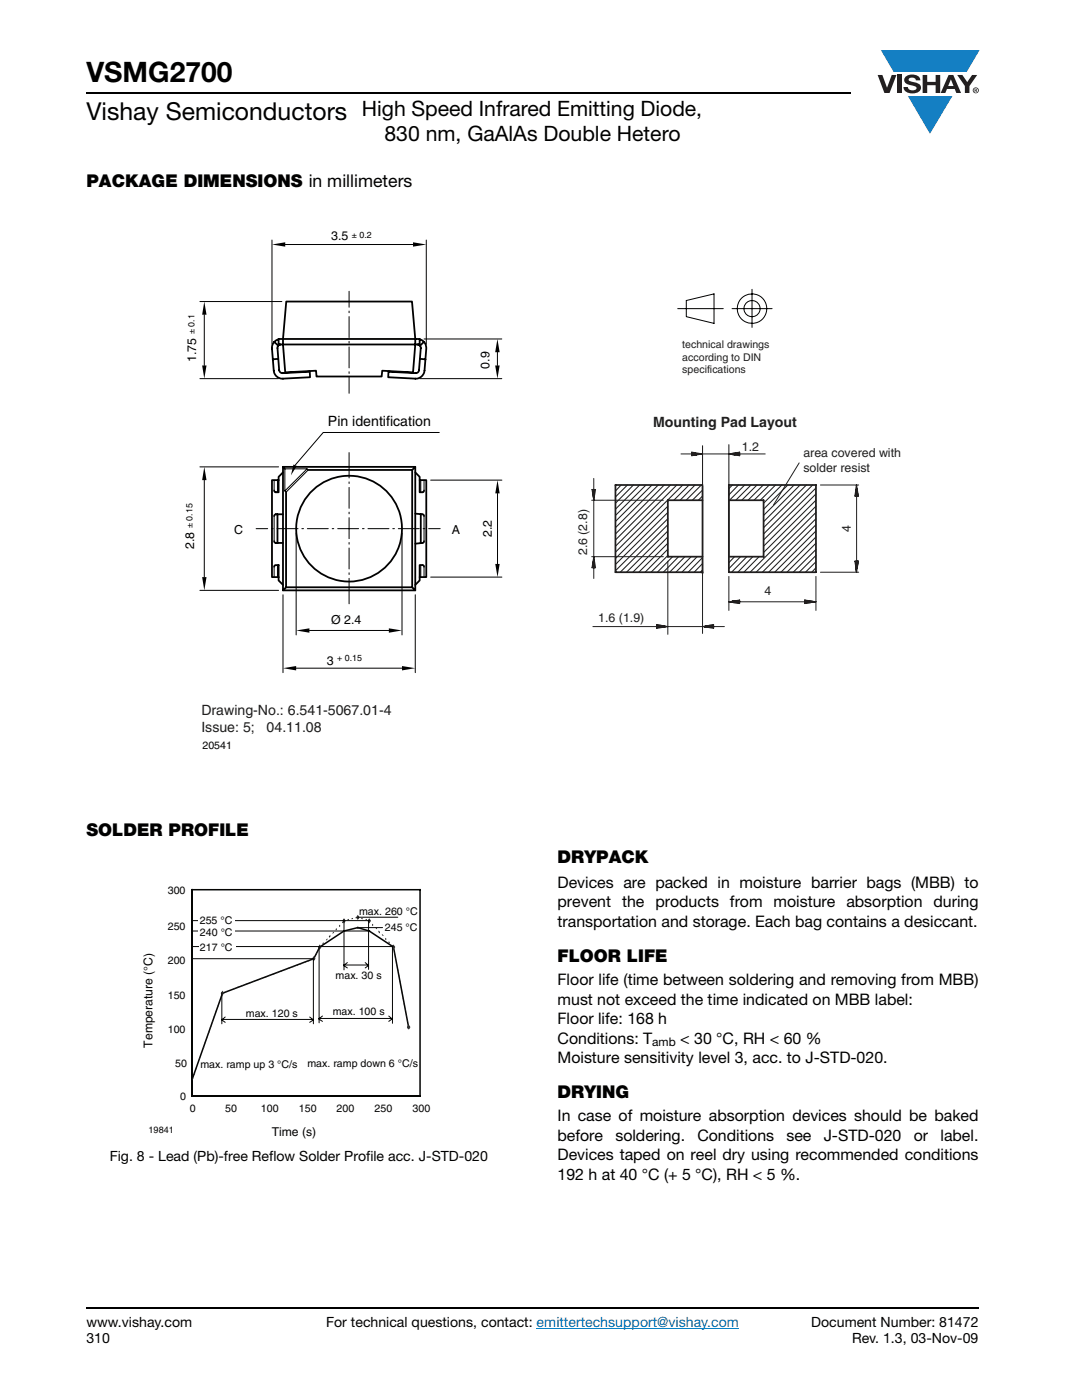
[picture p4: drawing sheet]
<svg xmlns="http://www.w3.org/2000/svg" width="216mm" height="279mm" viewBox="0 0 216 279" stroke-linecap="round" stroke-linejoin="round" font-family="sans-serif">
<g fill="#147fc3">
<path d="M175.8 10h19.7l-2.6 4.4h-3.8h-10.8z"/>
<path d="M181.2 19.2h8.8l-4.4 7.5z"/>
</g>
<g fill="#231f20">
<path d="M175.1 15h1l.9 2.5 .9-2.5h1l-1.4 3.6h-1z"/>
<path d="M179 15h.9v3.6h-.9z"/>
<path d="M180.8 15.3a2.1 2.1 0 0 1 2.7 .3l.1 .4h-.8a.79 .79 0 0 0-.7-.5 .79 .79 0 0 0-.8 .4l.2 .3 1 .2a1.08 1.08 0 0 1 1.3 1.1 1.08 1.08 0 0 1-1.1 1.1 1.73 1.73 0 0 1-2.4-1.2h.9a.96 .96 0 0 0 .8 .6 .96 .96 0 0 0 .9-.4 1.31 1.31 0 0 0-1.2-.6 1.03 1.03 0 0 1-1.1-.6 1.03 1.03 0 0 1 .2-1.1z"/>
<path d="M184.1 15h.9v1.3h1.7v-1.3h.9v3.6h-.9v-1.6h-1.7v1.6h-.9z"/>
<path d="M191 15h1l1 1.4 1-1.4h1l-1.6 2.2v1.4h-.9v-1.4z"/>
<path d="M189.7 15.8l.6 1.4h-1.1zM189.3 15l-1.6 3.6h.9l.4-.8h1.5l.3 .8h1l-1.6-3.6z"/>
<path d="M194.2 18a.5 .5 0 0 1 1 0 .5 .5 0 0 1-1 0zM194.1 18a.6 .6 0 0 0 1.2 0 .6 .6 0 0 0-1.2 0z"/>
<path d="M194.6 17.8h.2v.2h-.2zM194.5 17.7v.7h.1v-.3l.4 .3-.2-.3 .2-.2-.1-.2z"/>
</g>
<path d="M107.1 265.1h40.3" fill="none" stroke="#007ec4" stroke-width=".2"/>
<path d="M17.3 18.6h152.5M17.3 261h178" fill="none" stroke="#000" stroke-width=".36"/>
<path d="M36.3 45.3h143.5v104.6h-143.5z" fill="#fff"/>
<g fill="none" stroke="#211e1e" stroke-width=".21">
<path d="M123.9 96.8l-1.1 1.2M125.2 96.8l-2.4 2.4M126.4 96.8l-3.6 3.6M127.6 96.8l-4.8 4.8M128.9 96.8l-6.1 6.1M130.1 96.8l-7.3 7.3M131.3 96.8l-8.5 8.5M132.5 96.8l-9.7 9.8M133.8 96.8l-11 11M135 96.8l-12.2 12.2M136.2 96.8l-13.4 13.4M137.5 96.8l-3 3"/>
<path d="M138 90.2l2.2 .4-2.2 .4zM138 90.7h1.8M138 90.8h1M138 90.4h.8M138 90.5h1.7M138.7 96.8l-3 3M139.9 96.8l-3 3M140.2 89v10.2M140.2 99.8v11.3M140.2 99l-.9 .8M140.2 97.8l-2 2M145.4 88.7v10.3"/>
<path d="M145.4 99.8v11.3M145.4 90.6l2.2-.4v.8zM146.2 96.8l-.8 .7M147.3 96.8l-1.9 2M147.6 90.7h-1.8l1.8 .1M147.6 90.4l-1.6 .1h1.6M148.6 96.8l-3 3M149.9 96.8l-3.1 3M151.1 96.8l-3.1 3M152.3 96.8l-3 3M153.5 96.8l-3 3M154.8 96.8l-3.1 3"/>
<path d="M156 96.8l-3.6 3.6M157.2 96.8l-4.8 4.8M158.5 96.8l-6.1 6.1M159.6 96.8l-7.2 7.3M160.9 96.8l-8.5 8.5M162.2 96.8l-9.8 9.8M162.8 99.8l-10.4 10.5M162.8 98.6l-10.4 10.4M162.8 97.4l-10.4 10.4M133.3 101l-10.5 10.5M133.3 102.3l-10.5 10.3M133.3 103.5l-10.5 10.4"/>
<path d="M133.3 104.7l-9.5 9.5M133.3 106l-8.3 8.2M133.3 107.2l-7 7M133.3 108.4l-5.8 5.8M133.3 109.6l-4.6 4.6M133.3 110.9l-3.4 3.3M134.2 111.1l-3 3.1M135.4 111.1l-3 3.1M136.7 111.1l-3.1 3.1M137.9 111.1l-3 3.1M139.1 111.1l-3 3.1M140.2 111.3l-2.9 2.9"/>
<path d="M140.2 112.5l-1.7 1.7M140.2 113.7l-.4 .5M146.6 111.1l-1.2 1.2M147.8 111.1l-2.4 2.4M149 111.1l-3 3.1M150.2 111.1l-3 3.1M151.5 111.1l-3.1 3.1M162.8 101l-13.1 13.2M162.8 102.3l-11.9 11.9M162.8 103.5l-10.7 10.7M162.8 104.7l-9.4 9.5M162.8 106l-8.2 8.2"/>
<path d="M162.8 107.2l-7 7M162.8 108.4l-5.8 5.8M162.8 109.7l-4.5 4.5M162.8 110.9l-3.3 3.3M162.8 112.1l-2.1 2.1M162.8 113.3l-.8 .9"/>
</g>
<path d="M140.2 99.8h-6.9v11.3h6.9M140.2 96.8h-17.4v17.4h17.4M140.2 97v17.4M145.4 99.8h7v11.3h-7M145.4 96.8h17.4v17.4h-17.4z" fill="none" stroke="#211e1e" stroke-width=".35"/>
<g fill="none" stroke="#211e1e" stroke-width=".2">
<path d="M118.1 99.8h14.3M118.1 97.7h.7l-.3 2.1zM118.4 97.7l.1 2.1M118.5 95.5v20M118.6 97.7v1.3M135.9 90.6h2.1M140.2 90.6h5.2M147.6 90.6h5.1M159.5 92.4l-5.2 8.4M163.7 96.8h7.6M170.7 97.7v1.3M170.9 96.8l.4 2.2h-.7z"/>
<path d="M170.9 96.8v2.2M170.9 99v13M171 97.6v1.4M171.2 98.5v.5M118.1 111.1h14.3M118.4 112v1.3M118.5 111.1l.3 2.2h-.7zM118.6 112v1.3M133.3 112v14.6M140.2 112v14.4M145.4 115v6.8M147.6 119.9l-1.5 .1h1.5"/>
<path d="M160.6 119.9h.7M160.6 120h1.5M160.6 119.7l2.2 .4-2.2 .4zM162.8 115v6.8M163.7 114.2h7.6M170.6 112h.7l-.4 2.2zM170.7 112l.2 2.1v-2.1M171 112v1.4l.2-1.4M118.3 125h12.7M131 124.6l2.3 .4-2.3 .4zM131 125.1h1.9M131 125.2h1.1"/>
<path d="M131 124.8h.9M131 124.9h1.7M133.3 125h6.9M140.2 125l2.2-.4v.8zM142.4 125h2.1M142.4 125.1h-1.9l1.9 .1M142.4 124.8l-1.7 .1h1.7M145.4 120.1l2.2-.4v.8zM147.6 120.1h13M147.6 120.2h-2l2 .1M160.6 120.2h2M160.6 120.3h1.1"/>
</g>
<g fill="none" stroke="#000" stroke-width=".2">
<path d="M54.3 47.9v20.8M56.9 48.8h25.5M69.7 58.1v3.2M85.1 47.9v20.8M136.9 60l5.6-1.3v5.8l-5.6-1.3zM150.1 57.7v7.6M39.9 75.6h15.7M39.9 60.2h16.3M40.8 62.8v10.1M69.7 62.1v.3M69.7 63.2v4.2M69.7 68.1v.4"/>
<path d="M69.7 69.2v4.2M69.7 74.2v.3M69.7 75.3v3.2M83.7 75.6h16.4M84.6 67.6h15.5M99.3 70.3v2.6M135.2 61.6h9.1M146.1 61.6h8M39.9 93.2h15.7M40.8 95.8v19.4M54.7 95.8v2.1M55.4 95.8v2.4"/>
<path d="M61.3 93.6h-4.5v4.4l4.5-4.4 .2 .2-4.4 4.4-.3-.2M69.7 90.3v5.1M69.7 96.2v.3M69.7 97.3v4.1M84 95.8v2.4M84.6 95.8v2.1M85.9 95.8h14.2M87.6 86.3h-23.1l-5.6 6.5M99.3 98.5v14M39.9 117.8h15.7M51.1 105.5h2.3M54.2 105.5h.3"/>
<path d="M54.7 103v5M54.7 113.1v2.1M55.3 105.5h4.2M55.4 112.8v2.4M56.5 118.7v15.5M59.1 106.4v20.3M60.2 105.5h.4M61.3 105.5h4.2M66.3 105.5h.3M67.4 105.5h4.2M69.7 102.2v.3M69.7 103.3v4.2"/>
<path d="M69.7 108.3v.3M69.7 109.4v4.2M69.7 114.3v.4M69.7 115.4v5.1M72.3 105.5h.4M73.4 105.5h4.2M78.4 105.5h.3M79.5 105.5h4.2M80.2 106.4v20.3M82.9 118.7v15.5M84 112.8v2.4M84.4 105.5h.4"/>
<path d="M84.6 103v5M84.6 113.1v2.1M85.5 105.5h2.3M85.9 115.2h14.2M59.1 133.3h21.1M61.7 125.8h15.9"/>
<circle cx="150.1" cy="61.6" r="2.94"/>
<circle cx="150.1" cy="61.6" r="1.62"/>
</g>
<g fill="#000">
<path d="M54.3 48.8l2.6-.4v.8zM82.4 48.4l2.7 .4-2.7 .4zM40.3 72.9h.9l-.4 2.7zM40.8 60.2l.4 2.6h-.9zM98.8 72.9h.9l-.4 2.7zM99.3 67.6l.4 2.7h-.9zM40.8 93.2l.4 2.6h-.9zM58.6 92.7l.6 .3-1.1 1.9zM99.3 95.8l.4 2.7h-.9zM40.3 115.2h.9l-.4 2.6zM98.8 112.5h.9l-.4 2.7zM56.5 133.3l2.6-.4v.9z"/>
<path d="M59.1 125.8l2.6-.4v.9zM77.6 125.4l2.6 .4-2.6 .5zM80.2 132.9l2.7 .4-2.7 .5z"/>
</g>
<g fill="none" stroke="#000" stroke-width=".36">
<path d="M54.7 68.2l.8 .8M55.5 71.6l-1.1 .1M55.6 67.6h28.1v1.1h-28.1zM55.6 67.7l-.9 .6-.4 .9 .3 4.8a1.74 1.74 0 0 0 1.9 1.6l5.4-.3-.1-1.1-5.4 .3a.67 .67 0 0 1-.7-.6l-.3-4.4a.65 .65 0 0 1 .6-.8M57.1 60.2h25.1l.7 7.4-.5 6.7-6.1-.3-.1 1.1h-13l-.1-1.1-6.2 .3-.4-6.7zM83.7 67.7a1.77 1.77 0 0 1 1.4 1.9l-.4 4.4a1.76 1.76 0 0 1-1.8 1.6l-5.4-.3v-1.1l5.4 .3 .6-.3 .1-.3 .4-4.4-.2-.5-.5-.3M83.8 71.6l1.1 .1M84.6 68.2l-.8 .8M55.6 95.8h-1.3v19.4h1.3M56.5 93.2h26.4v24.6h-26.4zM56.5 94.3l-.9 .9v3h-.7l-.2-.3M56.5 93.2l.3 .4"/>
<path d="M61.5 93.8h20.7v23.4h-25.1v-19M82.9 94.3l.8 .9v3h.7l.2-.3M82.9 93.2l-.7 .6M83.7 95.8h1.4v19.4h-1.4M54.7 113.1a.68 .68 0 0 1 .9-.3v3l.9 .9M54.7 108l.2 .3 1.6 .1M55.4 102.6v5.8M56.5 102.6h-1.4l-.4 .4M57.1 117.2l-.6 .6M82.2 117.2l.7 .6M82.9 102.5l1.4 .1 .3 .4M84 102.6v5.8"/>
<path d="M84.6 113.1l-.2-.3h-.7v3l-.8 .9M84.6 108l-.2 .3-1.5 .2"/>
<circle cx="69.7" cy="105.5" r="10.6"/>
</g>
<path d="M28.3 176.5h57.6v50.7h-57.6z" fill="#fff"/>
<path d="M38.4 198.2h45.4M38.4 191.3h45.4M38.4 184.4h45.4M38.4 205h45.4" fill="none" stroke="#fff" stroke-width=".2"/>
<path d="M38.4 177.6h45.4" fill="none" stroke="#fff" stroke-width=".3"/>
<path d="M38.4 177.6h45.4v41.2h-45.4zM81.5 205l-3-16-4.8-3.2-2.3-.7-2.8 .7-4.8 3.2-1.2 2.3-18.2 6.9-6 17.2" fill="none" stroke="#040503" stroke-width=".3"/>
<g fill="#123217">
<path d="M38.4 215.2h.2l-.2 .4h-.1z" fill-rule="evenodd"/>
<path d="M38.8 214.2h.2l-.2 .3h-.2z" fill-rule="evenodd"/>
<path d="M39.1 213.1h.1v.3h-.2z" fill-rule="evenodd"/>
<path d="M39.8 211h.2l-.2 .4h-.1z" fill-rule="evenodd"/>
<path d="M40.6 209h.2l-.2 .3h-.2z" fill-rule="evenodd"/>
<path d="M40.9 207.9h.1l-.1 .4h-.1z" fill-rule="evenodd"/>
<path d="M41.3 206.8h.1l-.1 .4h-.1z" fill-rule="evenodd"/>
<path d="M41.6 205.9h.2l-.1 .3h-.2z" fill-rule="evenodd"/>
<path d="M42 204.8h.2l-.1 .3h-.3z" fill-rule="evenodd"/>
<path d="M42.4 203.7h.1l-.1 .4h-.1z" fill-rule="evenodd"/>
<path d="M42.7 202.7h.2l-.2 .4h-.1z" fill-rule="evenodd"/>
<path d="M43.1 201.7h.1l-.1 .3h-.1z" fill-rule="evenodd"/>
<path d="M43.5 200.6h.2l-.2 .3h-.2z" fill-rule="evenodd"/>
<path d="M43.8 199.6h.1l-.1 .4h-.1z" fill-rule="evenodd"/>
<path d="M44.1 198.5h.2l-.1 .4h-.1z" fill-rule="evenodd"/>
<path d="M44.3 198.1l.2-.1 .1 .2-.3 .1z" fill-rule="evenodd"/>
<path d="M45.1 197.8l.2-.1v.2l-.2 .1z" fill-rule="evenodd"/>
<path d="M46.6 197.2l.3-.1 .1 .2-.3 .1z" fill-rule="evenodd"/>
<path d="M47.4 197l.2-.1 .1 .2h-.3z" fill-rule="evenodd"/>
<path d="M48.2 196.7l.2-.1 .1 .2-.3 .1z" fill-rule="evenodd"/>
<path d="M49 196.4l.2-.1 .1 .2-.3 .1z" fill-rule="evenodd"/>
<path d="M49.7 196.1l.3-.1v.2l-.2 .1z" fill-rule="evenodd"/>
<path d="M50.5 195.8l.3-.1v.2l-.2 .1z" fill-rule="evenodd"/>
<path d="M51.3 195.5l.2-.1 .1 .2-.2 .1z" fill-rule="evenodd"/>
<path d="M52.1 195.2l.2-.1 .1 .2-.3 .1z" fill-rule="evenodd"/>
<path d="M52.9 194.9l.2-.1 .1 .2-.3 .1z" fill-rule="evenodd"/>
<path d="M53.6 194.6l.3-.1v.2l-.2 .1z" fill-rule="evenodd"/>
<path d="M54.4 194.3l.3-.1v.2l-.2 .1z" fill-rule="evenodd"/>
<path d="M55.2 194l.3-.1v.2l-.2 .1z" fill-rule="evenodd"/>
<path d="M55.9 193.8l.3-.1 .1 .2h-.3z" fill-rule="evenodd"/>
<path d="M56.8 193.5l.2-.1 .1 .2-.3 .1z" fill-rule="evenodd"/>
<path d="M57.5 193.2l.3-.1v.2l-.2 .1z" fill-rule="evenodd"/>
<path d="M58.3 192.9l.3-.1v.2l-.2 .1z" fill-rule="evenodd"/>
<path d="M59.1 192.6l.3-.1v.2l-.2 .1z" fill-rule="evenodd"/>
<path d="M59.8 192.3l.3-.1 .1 .2-.3 .1z" fill-rule="evenodd"/>
<path d="M60.7 192l.2-.1 .1 .2-.3 .1z" fill-rule="evenodd"/>
<path d="M61.5 191.7l.2-.1v.2l-.2 .1z" fill-rule="evenodd"/>
<path d="M62.2 191.4l.3-.1v.2l-.2 .1z" fill-rule="evenodd"/>
<path d="M62.7 191.2h.2l-.2 .3h-.2z" fill-rule="evenodd"/>
<path d="M63.1 190.2h.2l-.2 .4h-.1z" fill-rule="evenodd"/>
<path d="M63.5 189.2h.2l-.2 .4h-.1z" fill-rule="evenodd"/>
<path d="M63.7 188.9l.2-.2v.3l-.2 .2z" fill-rule="evenodd"/>
<path d="M64.3 188.2l.2-.2 .1 .3-.2 .2z" fill-rule="evenodd"/>
<path d="M65.2 187.4h.2l-.2 .2h-.2z" fill-rule="evenodd"/>
<path d="M65.9 186.6l.1 .3-.3 .3-.1-.3z" fill-rule="evenodd"/>
<path d="M66.5 186h.2l-.2 .3h-.2z" fill-rule="evenodd"/>
<path d="M67 185.4l.2-.2v.3l-.2 .2z" fill-rule="evenodd"/>
<path d="M67.6 184.7l.2-.2 .1 .3-.2 .2z" fill-rule="evenodd"/>
<path d="M68.2 184.1l.3-.2 .1 .2-.3 .2z" fill-rule="evenodd"/>
<path d="M68.5 183.7l.3-.1v.2l-.2 .1z" fill-rule="evenodd"/>
<path d="M69.3 183.5l.3-.1v.2l-.2 .1z" fill-rule="evenodd"/>
<path d="M70.1 183.3l.3-.1 .1 .2-.3 .1z" fill-rule="evenodd"/>
<path d="M70.9 183.1l.3-.1 .1 .2-.3 .1z" fill-rule="evenodd"/>
<path d="M71.3 183l.3 .1-.1 .2-.2-.1z" fill-rule="evenodd"/>
<path d="M72.1 183.2l.3 .1-.1 .2-.2-.1z" fill-rule="evenodd"/>
<path d="M72.9 183.5l.3-.1v.2l-.3 .1z" fill-rule="evenodd"/>
<path d="M73.6 183.7l.2 .2-.1 .3-.2-.2z" fill-rule="evenodd"/>
<path d="M74.3 184.3l.2 .2-.1 .3-.2-.2z" fill-rule="evenodd"/>
<path d="M74.9 185.1h.2l.2 .3h-.2z" fill-rule="evenodd"/>
<path d="M75.6 185.7l.2 .3v.3l-.3-.3z" fill-rule="evenodd"/>
<path d="M76.2 186.5h.2l.2 .3h-.2z" fill-rule="evenodd"/>
<path d="M76.9 187.2l.2 .2-.1 .2-.2-.1z" fill-rule="evenodd"/>
<path d="M77.6 187.8l.2 .2-.1 .3-.2-.2z" fill-rule="evenodd"/>
<path d="M78.2 188.5l.2 .2v.2l-.3-.2z" fill-rule="evenodd"/>
<path d="M78.4 188.9h.2v.4h-.1z" fill-rule="evenodd"/>
<path d="M78.6 190.1h.2v.4h-.1z" fill-rule="evenodd"/>
<path d="M78.8 191.1h.2l.1 .4h-.2z" fill-rule="evenodd"/>
<path d="M79.1 192.3h.1l.1 .4h-.2z" fill-rule="evenodd"/>
<path d="M79.3 193.5h.2v.3h-.1z" fill-rule="evenodd"/>
<path d="M79.5 194.5h.2v.4h-.1z" fill-rule="evenodd"/>
<path d="M79.7 195.7h.2v.4h-.1z" fill-rule="evenodd"/>
<path d="M79.9 196.9h.2v.2h-.1z" fill-rule="evenodd"/>
<path d="M80.1 197.9h.2v.4h-.1z" fill-rule="evenodd"/>
<path d="M80.3 199.1h.2v.4h-.1z" fill-rule="evenodd"/>
<path d="M80.5 200.3h.2v.2h-.1z" fill-rule="evenodd"/>
<path d="M80.8 201.3h.1l.1 .4h-.1z" fill-rule="evenodd"/>
<path d="M81 202.5h.1l.1 .4h-.1z" fill-rule="evenodd"/>
<path d="M81.2 203.5h.1l.1 .4h-.1z" fill-rule="evenodd"/>
<path d="M81.4 204.7h.1l.1 .4h-.1z" fill-rule="evenodd"/>
</g>
<path d="M44.4 197.9l.2 .3-.2 .3-.2-.3z" fill="#313232"/>
<path d="M44.6 198.2l-.2-.3-.2 .3 .2 .3" fill="none" stroke="#313232" stroke-width=".26"/>
<path d="M62.6 191l.2 .3-.2 .3-.2-.3z" fill-rule="evenodd" fill="#313232"/>
<path d="M62.6 191l.2 .3-.2 .3-.2-.3z" fill="none" stroke="#313232" stroke-width=".26"/>
<path d="M63.8 188.7l.2 .3-.2 .3-.2-.3z" fill-rule="evenodd" fill="#313232"/>
<path d="M63.8 188.7l.2 .3-.2 .3-.2-.3z" fill="none" stroke="#313232" stroke-width=".26"/>
<path d="M68.6 183.5l.2 .3-.2 .3-.2-.3z" fill-rule="evenodd" fill="#313232"/>
<path d="M68.6 183.5l.2 .3-.2 .3-.2-.3z" fill="none" stroke="#313232" stroke-width=".26"/>
<path d="M71.4 182.8l.2 .3-.2 .3-.2-.3z" fill-rule="evenodd" fill="#313232"/>
<path d="M71.4 182.8l.2 .3-.2 .3-.2-.3z" fill="none" stroke="#313232" stroke-width=".26"/>
<path d="M73.7 183.5l.2 .3-.2 .3-.2-.3z" fill-rule="evenodd" fill="#313232"/>
<path d="M73.7 183.5l.2 .3-.2 .3-.2-.3z" fill="none" stroke="#313232" stroke-width=".26"/>
<path d="M78.5 188.7l.2 .3-.2 .3-.2-.3z" fill-rule="evenodd" fill="#313232"/>
<path d="M78.5 188.7l.2 .3-.2 .3-.2-.3z" fill="none" stroke="#313232" stroke-width=".26"/>
<path d="M81.5 204.7l.2 .3-.2 .3-.2-.3z" fill-rule="evenodd" fill="#313232"/>
<path d="M81.5 204.7l.2 .3-.2 .3-.2-.3z" fill="none" stroke="#313232" stroke-width=".3"/>
<path d="M38.4 191.3h24.2M38.4 185.8h35.3M71.4 185.1h4.9" fill="none" stroke="#040503" stroke-width=".2"/>
<path d="M39.7 185.1h7.2v1.6h-7.2z" fill="#fff"/>
<path d="M38.4 188.9h40M44.3 198.1v6.2M62.5 191.2v13.1M63.7 189v15.1M78.3 188.9v15.3M44.2 203.5h18.3M44.9 203l-.6 .5 .6 .5M61.8 203l.7 .5-.7 .5M63.6 203.3h14.6M64.3 202.8l-.7 .6 .7 .4M77.6 202.8l.6 .6-.6 .4" fill="none" stroke="#040503" stroke-width=".2"/>
<path d="M39.7 188h7.3v1.6h-7.3z" fill="#fff"/>
<path d="M38.4 183.7h35.3M68.6 192.6h4.9M68.6 183.8v9.8M69.3 192.1l-.7 .6 .7 .5M71.4 183.1h8M72.9 192.1l.6 .6-.6 .5M73.5 183.9v9.6" fill="none" stroke="#040503" stroke-width=".2"/>
<path d="M39.7 182.9h7.2v1.6h-7.2z" fill="#fff"/>
<text font-size="5.6" x="17.3" y="16.4">VSMG2700</text>
<text font-size="4.9" x="17.3" y="24">Vishay Semiconductors</text>
<g font-size="4.2">
<text x="72.2" y="23.1">High Speed Infrared Emitting Diode,</text>
<text x="76.7" y="28.1">830 nm, GaAlAs Double Hetero</text>
</g>
<g font-size="3.5">
<text x="17.3" y="37.3">PACKAGE DIMENSIONS in millimeters</text>
<text x="17.3" y="166.9">SOLDER PROFILE</text>
<text x="111.3" y="172.2">DRYPACK</text>
<text x="111.3" y="191.9">FLOOR LIFE</text>
<text x="111.3" y="219.1">DRYING</text>
</g>
<g font-size="3.2">
<text x="111.3" y="177.2">Devices are packed in moisture barrier bags (MBB) to</text>
<text x="111.3" y="181.1">prevent the products from moisture absorption during</text>
<text x="111.3" y="185">transportation and storage. Each bag contains a desiccant.</text>
<text x="111.3" y="196.6">Floor life (time between soldering and removing from MBB)</text>
<text x="111.3" y="200.5">must not exceed the time indicated on MBB label:</text>
<text x="111.3" y="204.4">Floor life: 168 h</text>
<text x="111.3" y="208.3">Conditions: T</text>
<text x="135.7" y="208.3">&lt; 30 °C, RH &lt; 60 %</text>
<text x="111.3" y="212.2">Moisture sensitivity level 3, acc. to J-STD-020.</text>
<text x="111.3" y="223.8">In case of moisture absorption devices should be baked</text>
<text x="111.3" y="227.7">before</text>
<text x="122.8" y="227.7">soldering.</text>
<text x="139.2" y="227.7">Conditions</text>
<text x="156.9" y="227.7">see</text>
<text x="164.4" y="227.7">J-STD-020</text>
<text x="182.3" y="227.7">or</text>
<text x="187.7" y="227.7">label.</text>
<text x="111.3" y="231.5">Devices taped on reel dry using recommended conditions</text>
<text x="111.3" y="235.4">192 h at 40 °C (+ 5 °C), RH &lt; 5 %.</text>
</g>
<g font-size="2.8">
<text x="65.4" y="85">Pin identification</text>
<text x="21.9" y="231.6">Fig. 8 - Lead (Pb)-free Reflow Solder Profile acc. J-STD-020</text>
<text x="17.3" y="264.9">www.vishay.com</text>
<text x="17.3" y="268.1">310</text>
<text x="65.1" y="264.9">For technical questions, contact: emittertechsupport@vishay.com</text>
<text x="161.9" y="264.9">Document Number: 81472</text>
<text x="170" y="268.1">Rev. 1.3, 03-Nov-09</text>
</g>
<g font-size="2.8" fill="#211e1e">
<text x="130.3" y="85.3">Mounting Pad Layout</text>
<text x="40.2" y="142.6">Drawing-No.: 6.541-5067.01-4</text>
<text x="40.2" y="146.2">Issue: 5;</text>
<text x="53.2" y="146.2">04.11.08</text>
</g>
<g font-size="2.5">
<text x="66.1" y="47.8">3.5</text>
<text x="39.2" y="72.2" transform="rotate(-90 39.2 72.2)">1.75</text>
<text x="97.7" y="73.5" transform="rotate(-90 97.7 73.5)">0.9</text>
<text x="46.7" y="106.5">C</text>
<text x="90.2" y="106.5">A</text>
<text x="98.1" y="107.2" transform="rotate(-90 98.1 107.2)">2.2</text>
<text x="38.7" y="109.6" transform="rotate(-90 38.7 109.6)">2.8</text>
<text x="66.1" y="124.5">Ø 2.4</text>
<text x="65.2" y="132.7">3</text>
</g>
<g font-size="2.5" fill="#211e1e">
<text x="148" y="90.1">1.2</text>
<text x="160.3" y="91.3">area covered with</text>
<text x="160.3" y="94.3">solder resist</text>
<text x="169.8" y="106.2" transform="rotate(-90 169.8 106.2)">4</text>
<text x="117.2" y="110.8" transform="rotate(-90 117.2 110.8)">2.6 (2.8)</text>
<text x="152.5" y="118.8">4</text>
<text x="119.4" y="124">1.6 (1.9)</text>
</g>
<g font-size="2.4" fill="#040503">
<text x="30.4" y="209.1" transform="rotate(-90 30.4 209.1)">Temperature (°C)</text>
<text x="54.2" y="226.7">Time (s)</text>
</g>
<text font-size="2.4" x="130.2" y="208.8">amb</text>
<g font-size="2.1" fill="#211e1e">
<text x="136.1" y="69.4">technical drawings</text>
<text x="136.1" y="72">according to DIN</text>
<text x="136.1" y="74.5">specifications</text>
</g>
<text font-size="2.1" fill="#050504" x="40.4" y="149.4">20541</text>
<g font-size="2.1" fill="#040503">
<text x="33.5" y="178.3">300</text>
<text x="33.5" y="185.5">250</text>
<text x="39.9" y="184.5">255 °C</text>
<text x="71.7" y="182.6">max. 260 °C</text>
<text x="76.8" y="185.7">245 °C</text>
<text x="39.9" y="186.8">240 °C</text>
<text x="39.9" y="189.7">217 °C</text>
<text x="33.5" y="192.4">200</text>
<text x="67" y="195.4">max. 30 s</text>
<text x="33.5" y="199.3">150</text>
<text x="49.1" y="202.9">max. 120 s</text>
<text x="66.4" y="202.6">max. 100 s</text>
<text x="33.5" y="206.1">100</text>
<text x="35" y="213">50</text>
<text x="40" y="213.1">max. ramp up 3 °C/s</text>
<text x="61.3" y="212.9">max. ramp down 6 °C/s</text>
<text x="36" y="219.5">0</text>
<text x="37.9" y="221.9">0</text>
<text x="44.9" y="221.9">50</text>
<text x="52.1" y="221.9">100</text>
<text x="59.6" y="221.9">150</text>
<text x="67.2" y="221.9">200</text>
<text x="74.8" y="221.9">250</text>
<text x="82.3" y="221.9">300</text>
</g>
<g font-size="1.8">
<text x="70.2" y="47.5">± 0.2</text>
<text x="38.8" y="66.7" transform="rotate(-90 38.8 66.7)">± 0.1</text>
<text x="38.4" y="105.4" transform="rotate(-90 38.4 105.4)">± 0.15</text>
<text x="67.3" y="132">+ 0.15</text>
</g>
<text font-size="1.8" fill="#040503" x="29.6" y="226.1">19841</text>
</svg>
